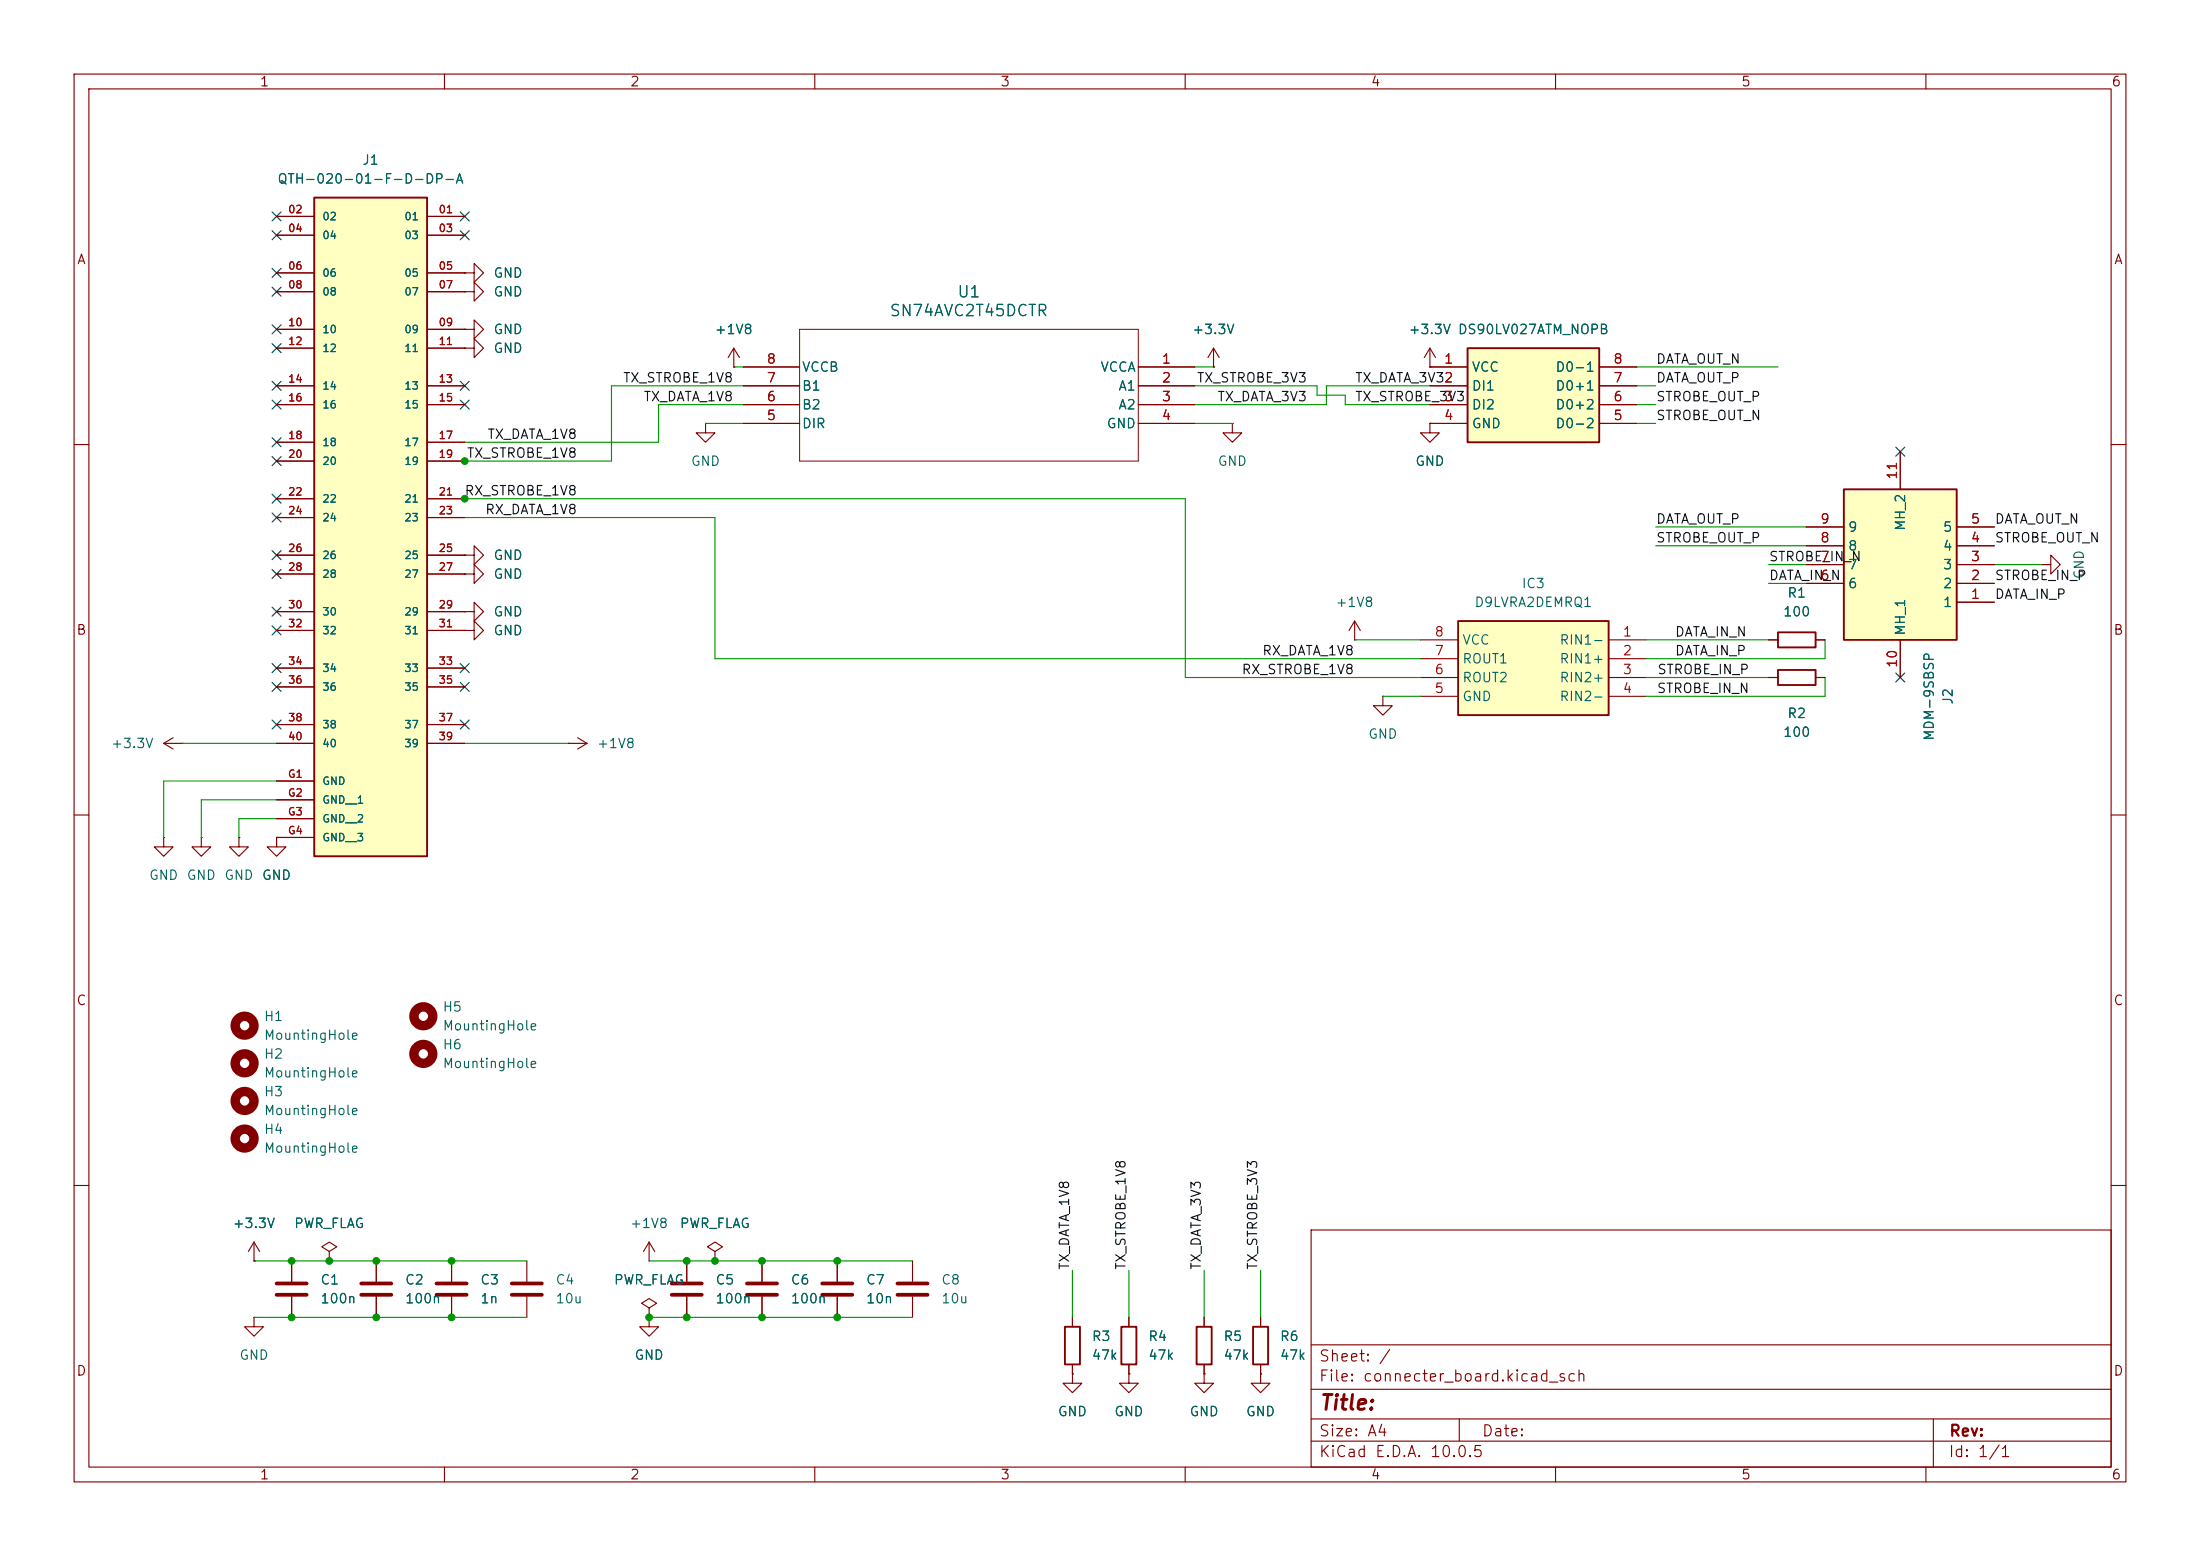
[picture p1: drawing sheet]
<svg xmlns="http://www.w3.org/2000/svg" width="297mm" height="210mm" viewBox="0 0 297 210" stroke-linecap="round" stroke-linejoin="round" font-family="sans-serif">
<g fill="none" stroke="#840000" stroke-width=".15">
<path d="M10 10h277v190h-277zM12 12h273v186h-273zM60 10v2M110 10v2M160 10v2M210 10v2M260 10v2M166.4 57.2v1.2h-1.3l1.3 1.3 1.2-1.3h-1.2M166.4 57.2h.1M193 49.5h.1M193 47l-.7 1.3M193 47l.8 1.3"/>
<path d="M193 47v2.5M10 60h2M285 60h2M182.9 86.4h.1M182.9 83.8l.7 1.3M182.9 83.8l-.8 1.3M182.9 83.8v2.6M186.7 94v1.3h-1.3l1.3 1.2 1.3-1.2h-1.3M186.7 94h.1M10 110h2M285 110h2M10 160h2"/>
<path d="M102.9 170.2v2.8M102.9 175v2.8M144.8 177.8v1.3M152.4 177.8v1.3M170.2 177.8v1.3M177 166h108v32h-108zM285 160h2M60 198v2M110 198v2M144.8 185.4v1.3h1.2l-1.2 1.3-1.3-1.3h1.3M144.8 185.4h.1M144.8 184.2v1.2"/>
<path d="M152.4 185.4v1.3h1.3l-1.3 1.3-1.3-1.3h1.3M152.4 185.4h.1M152.4 184.2v1.2M160 198v2M162.6 185.4v1.3h1.2l-1.2 1.3-1.3-1.3h1.3M162.6 185.4h.1M170.2 185.4v1.3h1.2l-1.2 1.3-1.3-1.3h1.3M170.2 185.4h.1M170.2 184.2v1.2M177 194.5h108M177 191.5h108M177 187.5h108"/>
<path d="M177 181.5h108M197 191.5v3M210 198v2M260 198v2M261 191.5v6.5"/>
</g>
<path d="M143.8 179.1h2v5.1h-2zM151.4 179.1h2v5.1h-2zM169.2 179.1h2v5.1h-2z" fill="none" stroke="#840000" stroke-width=".25"/>
<path d="M100.8 173.2h4.1M100.8 174.8h4.1" fill="none" stroke="#840000" stroke-width=".51"/>
<path d="M198.1 47h17.8v12.7h-17.8z" fill="#ffffc2"/>
<path d="M198.1 47h17.8v12.7h-17.8z" fill="none" stroke="#840000" stroke-width=".25"/>
<path d="M193 49.5h5.1M193 52.1h5.1M193 54.6h5.1M193 57.2h5.1M215.9 49.5h5.1M215.9 52.1h5.1M215.9 54.6h5.1M215.9 57.2h5.1" fill="none" stroke="#840000" stroke-width=".15"/>
<path d="M196.8 83.8h20.4v12.7h-20.4z" fill="#ffffc2"/>
<path d="M196.8 83.8h20.4v12.7h-20.4z" fill="none" stroke="#840000" stroke-width=".25"/>
<g fill="none" stroke="#840000" stroke-width=".15">
<path d="M62.7 44.5h1.3v1.2l1.3-1.2-1.3-1.3v1.3M62.7 44.5h.1M95.2 57.2v1.2h-1.2l1.2 1.3 1.3-1.3h-1.3M95.2 57.2h.1M99.1 49.5h.1M99.1 47l.7 1.3M99.1 47l-.8 1.3M99.1 47v2.5M100.3 49.5h7.6M100.3 52.1h7.6M100.3 54.6h7.6M100.3 57.2h7.6"/>
<path d="M153.7 49.5h7.6M153.7 52.1h7.6M153.7 54.6h7.6M153.7 57.2h7.6M163.8 49.5h.1M163.8 47l.8 1.3M163.8 47l-.7 1.3M163.8 47v2.5M193 57.2v1.2h1.3l-1.3 1.3-1.2-1.3h1.2M193 57.2h.1M62.7 77.5h1.3v1.2l1.3-1.2-1.3-1.3v1.3M62.7 77.5h.1"/>
<path d="M62.7 74.9h1.3v1.3l1.3-1.3-1.3-1.2v1.2M62.7 74.9h.1M62.7 82.6h1.3v1.2l1.3-1.2-1.3-1.3v1.3M62.7 82.6h.1M62.7 85.1h1.3v1.3l1.3-1.3-1.3-1.3v1.3M62.7 85.1h.1M191.8 86.4h5M191.8 88.9h5M191.8 91.4h5M191.8 94h5M217.2 86.4h5M217.2 88.9h5"/>
<path d="M217.2 91.4h5M217.2 94h5M34.3 177.8v1.3h1.3l-1.3 1.2-1.3-1.2h1.3M34.3 177.8h.1M50.8 170.2v2.8M50.8 175v2.8M61 170.2v2.8M61 175v2.8M71.1 170.2v2.8M71.1 175v2.8"/>
</g>
<path d="M48.8 173.2h4M48.8 174.8h4M58.9 173.2h4.1M58.9 174.8h4.1M69.1 173.2h4.1M69.1 174.8h4.1" fill="none" stroke="#840000" stroke-width=".51"/>
<path d="M107.9 44.5h45.8v17.7h-45.8z" fill="none" stroke="#840000" stroke-width=".14"/>
<path d="M42.4 26.7h15.3v88.9h-15.3z" fill="#ffffc2"/>
<path d="M42.4 26.7h15.3v88.9h-15.3zM161.5 179.1h2.1v5.1h-2.1z" fill="none" stroke="#840000" stroke-width=".25"/>
<g fill="none" stroke="#840000" stroke-width=".15">
<path d="M37.3 29.2h5.1M37.3 31.8h5.1M37.3 36.8h5.1M37.3 39.4h5.1M57.7 29.2h5M57.7 31.8h5M57.7 36.8h5M57.7 39.4h5M62.7 36.8h1.3v1.3l1.3-1.3-1.3-1.2v1.2M62.7 36.8h.1M62.7 39.4h1.3v1.2l1.3-1.2-1.3-1.3v1.3M62.7 39.4h.1"/>
<path d="M37.3 44.5h5.1M37.3 47h5.1M37.3 52.1h5.1M37.3 54.6h5.1M37.3 59.7h5.1M57.7 44.5h5M57.7 47h5M57.7 52.1h5M57.7 54.6h5M57.7 59.7h5M62.7 47h1.3v1.3l1.3-1.3-1.3-1.3v1.3M62.7 47h.1"/>
<path d="M37.3 62.2h5.1M37.3 67.3h5.1M37.3 69.9h5.1M37.3 74.9h5.1M37.3 77.5h5.1M57.7 62.2h5M57.7 67.3h5M57.7 69.9h5M57.7 74.9h5M57.7 77.5h5M275.6 76.2h1.3v-1.3l1.2 1.3-1.2 1.3v-1.3M275.6 76.2h.1"/>
<path d="M37.3 82.6h5.1M37.3 85.1h5.1M37.3 90.2h5.1M37.3 92.7h5.1M37.3 97.8h5.1M57.7 82.6h5M57.7 85.1h5M57.7 90.2h5M57.7 92.7h5M57.7 97.8h5M37.3 100.3h5.1M37.3 105.4h5.1"/>
<path d="M37.3 108h5.1M37.3 110.5h5.1M37.3 113h5.1M57.7 100.3h5M162.6 177.8v1.3M162.6 184.2v1.2"/>
</g>
<path d="M248.9 66h15.3v20.4h-15.3z" fill="#ffffc2"/>
<path d="M248.9 66h15.3v20.4h-15.3zM240 85.3h5.1v2.1h-5.1zM240 90.4h5.1v2.1h-5.1z" fill="none" stroke="#840000" stroke-width=".25"/>
<g fill="none" stroke="#840000" stroke-width=".15">
<path d="M37.3 29.2h5.1M37.3 31.8h5.1M37.3 36.8h5.1M37.3 39.4h5.1M57.7 29.2h5M57.7 31.8h5M57.7 36.8h5M57.7 39.4h5M62.7 39.4h.1M62.7 36.8h.1M37.3 52.1h5.1M37.3 54.6h5.1"/>
<path d="M37.3 44.5h5.1M37.3 47h5.1M37.3 59.7h5.1M57.7 52.1h5M57.7 54.6h5M57.7 44.5h5M57.7 47h5M57.7 59.7h5M62.7 44.5h.1M62.7 47h.1M99.1 49.5h.1M100.3 49.5h7.6"/>
<path d="M100.3 52.1h7.6M100.3 54.6h7.6M100.3 57.2h7.6M153.7 49.5h7.6M153.7 52.1h7.6M153.7 54.6h7.6M153.7 57.2h7.6M163.8 49.5h.1M193 57.2h.1M193 49.5h.1M193 49.5h5.1M193 52.1h5.1"/>
<path d="M193 54.6h5.1M193 57.2h5.1M215.9 49.5h5.1M215.9 52.1h5.1M215.9 54.6h5.1M215.9 57.2h5.1M37.3 62.2h5.1M37.3 67.3h5.1M37.3 69.9h5.1M37.3 74.9h5.1M37.3 77.5h5.1M57.7 62.2h5"/>
<path d="M57.7 67.3h5M57.7 69.9h5M57.7 74.9h5M57.7 77.5h5M62.7 74.9h.1M62.7 77.5h.1M243.8 78.7h5.1M243.8 76.2h5.1M243.8 73.7h5.1M243.8 71.1h5.1M256.5 61v5M264.2 78.7h5"/>
<path d="M264.2 76.2h5M264.2 73.7h5M264.2 71.1h5M23.4 99.6l-1.3 .7M37.3 82.6h5.1M37.3 85.1h5.1M37.3 90.2h5.1M37.3 92.7h5.1M37.3 97.8h5.1M57.7 82.6h5M57.7 85.1h5M57.7 90.2h5"/>
<path d="M57.7 92.7h5M57.7 97.8h5M62.7 85.1h.1M62.7 82.6h.1M78 99.6l1.2 .7M238.8 86.4h1.2M238.8 91.4h1.2M245.1 86.4h1.3M245.1 91.4h1.3M256.5 86.4v5M264.2 81.3h5M22.1 113v1.3h-1.3l1.3 1.3 1.3-1.3h-1.3"/>
<path d="M22.1 113h.1M22.1 100.3h2.5M22.1 100.3l1.3 .8M24.6 100.3h.1M27.2 113v1.3h-1.3l1.3 1.3 1.2-1.3h-1.2M27.2 113h.1M32.3 113v1.3h-1.3l1.3 1.3 1.2-1.3h-1.2M32.3 113h.1M37.3 113v1.3h-1.2l1.2 1.3 1.3-1.3h-1.3M37.3 113h.1M37.3 100.3h5.1M37.3 105.4h5.1"/>
<path d="M37.3 108h5.1M37.3 110.5h5.1M37.3 113h5.1M57.7 100.3h5M76.7 100.3h.1M76.7 100.3h2.5M79.2 100.3l-1.2 .8M34.3 170.2h.1M34.3 167.6l-.8 1.3M34.3 167.6l.8 1.3M34.3 167.6v2.6M39.4 170.2v2.8"/>
<path d="M39.4 175v2.8M44.4 168.9l1.1-.6-1.1-.7-1 .7 1 .6v1.3M44.4 170.2h.1M50.8 170.2v2.8M50.8 175v2.8M61 170.2v2.8M61 175v2.8M87.6 176.5l1-.6-1-.6-1 .6 1 .6v1.3M87.6 177.8h.1M87.6 177.8v1.3h1.3l-1.3 1.2-1.2-1.2h1.2M87.6 170.2h.1M87.6 167.6l-.7 1.3"/>
<path d="M87.6 167.6l.8 1.3M87.6 167.6v2.6M92.7 170.2v2.8M92.7 175v2.8M96.5 168.9l1-.6-1-.7-1 .7 1 .6v1.3M96.5 170.2h.1M102.9 170.2v2.8M102.9 175v2.8M113 170.2v2.8M113 175v2.8M123.2 170.2v2.8M123.2 175v2.8"/>
<path d="M144.8 177.8v1.3M152.4 177.8v1.3M162.6 177.8v1.3M170.2 177.8v1.3M144.8 185.4h.1M144.8 184.2v1.2M152.4 185.4h.1M152.4 184.2v1.2M162.6 185.4h.1M162.6 184.2v1.2M170.2 185.4h.1M170.2 184.2v1.2"/>
</g>
<path d="M37.3 173.2h4.1M37.3 174.8h4.1M90.7 173.2h4M90.7 174.8h4M111 173.2h4.1M111 174.8h4.1M121.2 173.2h4M121.2 174.8h4" fill="none" stroke="#840000" stroke-width=".51"/>
<g fill="none" stroke="#840000" stroke-width="1.3">
<circle cx="33" cy="138.4" r="1.27"/>
<circle cx="57.1" cy="137.2" r="1.27"/>
<circle cx="33" cy="153.7" r="1.27"/>
<circle cx="33" cy="143.5" r="1.27"/>
<circle cx="33" cy="148.6" r="1.27"/>
<circle cx="57.1" cy="142.2" r="1.27"/>
</g>
<g fill="none" stroke="#009600" stroke-width=".15">
<path d="M95.2 57.2h5.1M99.1 49.5h1.2M100.3 52.1h-17.8v10.1h-20.3M100.3 54.6h-11.4v5.1h-26.2M161.3 52.1h16.5v1.2h3.8v1.3h11.4M161.3 57.2h5.1M161.3 49.5h2.5M193 52.1h-13.9v2.5h-17.8M221 52.1h2.5M221 54.6h2.5M221 57.2h2.5M221 49.5h19"/>
<path d="M62.2 67.3h97.8v24.1h31.8M62.7 69.9h33.8v19h95.3M223.5 73.7h20.3M223.5 71.1h20.3M238.8 76.2h5M238.8 78.7h5M269.2 76.2h6.4M182.9 86.4h8.9M186.7 94h5.1M222.2 91.4h16.6M222.2 86.4h16.6M246.4 91.4v2.6h-24.2"/>
<path d="M246.4 86.4v2.5h-24.2M24.6 100.3h12.7M37.3 110.5h-5v2.5M37.3 108h-10.1v5M37.3 105.4h-15.2v7.6M62.7 100.3h14M34.3 170.2h36.8M34.3 177.8h36.8M87.6 170.2h35.6M87.6 177.8h35.6M144.8 171.5v6.3M152.4 171.5v6.3"/>
<path d="M162.6 171.5v6.3M170.2 171.5v6.3"/>
</g>
<g fill="none" stroke="#000084" stroke-width=".15">
<path d="M36.7 28.6l1.2 1.2M36.7 38.8l1.2 1.2M36.7 36.2l1.2 1.2M36.7 31.1l1.2 1.3M37.9 28.6l-1.2 1.2M37.9 38.8l-1.2 1.2M37.9 36.2l-1.2 1.2M37.9 31.1l-1.2 1.3M62.1 28.6l1.2 1.2M62.1 31.1l1.2 1.3M63.3 28.6l-1.2 1.2M63.3 31.1l-1.2 1.3"/>
<path d="M36.7 51.5l1.2 1.2M36.7 46.4l1.2 1.2M36.7 59.1l1.2 1.2M36.7 54l1.2 1.2M36.7 43.8l1.2 1.3M37.9 51.5l-1.2 1.2M37.9 46.4l-1.2 1.2M37.9 59.1l-1.2 1.2M37.9 54l-1.2 1.2M37.9 43.8l-1.2 1.3M62.1 54l1.2 1.2M62.1 51.5l1.2 1.2"/>
<path d="M63.3 54l-1.2 1.2M63.3 51.5l-1.2 1.2M36.7 66.7l1.2 1.2M36.7 61.6l1.2 1.2M36.7 69.2l1.2 1.3M36.7 76.9l1.2 1.2M36.7 74.3l1.2 1.2M37.9 66.7l-1.2 1.2M37.9 61.6l-1.2 1.2M37.9 69.2l-1.2 1.3M37.9 76.9l-1.2 1.2M37.9 74.3l-1.2 1.2"/>
<path d="M255.9 60.4l1.2 1.2M257.1 60.4l-1.2 1.2M36.7 89.6l1.2 1.2M36.7 92.1l1.2 1.2M36.7 84.5l1.2 1.2M36.7 81.9l1.2 1.3M36.7 97.2l1.2 1.2M37.9 89.6l-1.2 1.2M37.9 92.1l-1.2 1.2M37.9 84.5l-1.2 1.2M37.9 81.9l-1.2 1.3M37.9 97.2l-1.2 1.2"/>
<path d="M62.1 89.6l1.2 1.2M62.1 92.1l1.2 1.2M62.1 97.2l1.2 1.2M63.3 89.6l-1.2 1.2M63.3 92.1l-1.2 1.2M63.3 97.2l-1.2 1.2M255.9 90.8l1.2 1.2M257.1 90.8l-1.2 1.2"/>
</g>
<g fill="#009600" stroke="#009600" stroke-width=".14">
<circle cx="61" cy="170.2" r=".46"/>
<circle cx="50.8" cy="170.2" r=".46"/>
<circle cx="44.4" cy="170.2" r=".46"/>
<circle cx="92.7" cy="170.2" r=".46"/>
<circle cx="87.6" cy="177.8" r=".46"/>
<circle cx="92.7" cy="177.8" r=".46"/>
<circle cx="102.9" cy="177.8" r=".46"/>
<circle cx="96.5" cy="170.2" r=".46"/>
<circle cx="61" cy="177.8" r=".46"/>
<circle cx="50.8" cy="177.8" r=".46"/>
<circle cx="39.4" cy="177.8" r=".46"/>
<circle cx="39.4" cy="170.2" r=".46"/>
<circle cx="113" cy="170.2" r=".46"/>
<circle cx="102.9" cy="170.2" r=".46"/>
<circle cx="113" cy="177.8" r=".46"/>
<circle cx="62.7" cy="62.2" r=".46"/>
<circle cx="62.7" cy="67.3" r=".46"/>
</g>
<text font-size="2" fill="#840000" x="178" y="190.8">Title:</text>
<g font-size="1.5" fill="#006464">
<text x="129.1" y="40.5">U1</text>
<text x="120" y="43.1">SN74AVC2T45DCTR</text>
</g>
<g font-size="1.5" fill="#840000">
<text x="178" y="184.1">Sheet: /</text>
<text x="178" y="186.8">File: connecter_board.kicad_sch</text>
<text x="178" y="197">KiCad E.D.A. 10.0.5</text>
<text x="178" y="194.2">Size: A4</text>
<text x="200" y="194.2">Date:</text>
<text x="263" y="197">Id: 1/1</text>
<text x="263" y="194.2">Rev:</text>
</g>
<g font-size="1.3" fill="#840000">
<text x="35" y="12">1</text>
<text x="85" y="12">2</text>
<text x="135" y="12">3</text>
<text x="185" y="12">4</text>
<text x="235" y="12">5</text>
<text x="285" y="12">6</text>
<text x="10.3" y="36">A</text>
<text x="285.3" y="36">A</text>
<text x="10.2" y="86">B</text>
<text x="285.2" y="86">B</text>
<text x="10.2" y="136">C</text>
<text x="285.2" y="136">C</text>
<text x="10.2" y="186">D</text>
<text x="285.2" y="186">D</text>
<text x="35" y="200">1</text>
<text x="85" y="200">2</text>
<text x="135" y="200">3</text>
<text x="185" y="200">4</text>
<text x="235" y="200">5</text>
<text x="285" y="200">6</text>
</g>
<g font-size="1.3" fill="#006464">
<text x="48.8" y="22.6">J1</text>
<text x="37.4" y="25.1">QTH-020-01-F-D-DP-A</text>
<text x="66.5" y="37.8">GND</text>
<text x="66.5" y="40.3">GND</text>
<text x="66.5" y="45.4">GND</text>
<text x="66.5" y="48">GND</text>
<text x="96.4" y="45.4">+1V8</text>
<text x="160.9" y="45.4">+3.3V</text>
<text x="190.1" y="45.4">+3.3V DS90LV027ATM_NOPB</text>
<text x="108.2" y="53">B1</text>
<text x="108.2" y="50.5">VCCB</text>
<text x="148.5" y="50.5">VCCA</text>
<text x="150.9" y="53">A1</text>
<text x="198.6" y="50.5">VCC</text>
<text x="198.6" y="53">DI1</text>
<text x="209.9" y="53">D0+1</text>
<text x="209.9" y="50.5">D0-1</text>
<text x="108.2" y="58.1">DIR</text>
<text x="108.2" y="55.6">B2</text>
<text x="149.3" y="58.1">GND</text>
<text x="150.9" y="55.6">A2</text>
<text x="198.6" y="55.6">DI2</text>
<text x="198.6" y="58.1">GND</text>
<text x="209.9" y="58.1">D0-2</text>
<text x="209.9" y="55.6">D0+2</text>
<text x="93.2" y="63.2">GND</text>
<text x="164.3" y="63.2">GND</text>
<text x="191" y="63.2">GND</text>
<text x="257.5" y="71.7" transform="rotate(-90 257.5 71.7)">MH_2</text>
<text x="66.5" y="75.9">GND</text>
<text x="249.4" y="77.2">7</text>
<text x="249.4" y="74.6">8</text>
<text x="249.4" y="72.1">9</text>
<text x="262.2" y="77.2">3</text>
<text x="262.2" y="74.6">4</text>
<text x="262.2" y="72.1">5</text>
<text x="66.5" y="83.5">GND</text>
<text x="66.5" y="78.4">GND</text>
<text x="180.2" y="82.2">+1V8</text>
<text x="199" y="82.2">D9LVRA2DEMRQ1</text>
<text x="205.3" y="79.7">IC3</text>
<text x="240.6" y="83.5">100</text>
<text x="241.2" y="81">R1</text>
<text x="249.4" y="79.7">6</text>
<text x="262.2" y="82.2">1</text>
<text x="262.2" y="79.7">2</text>
<text x="281.6" y="78.3" transform="rotate(-90 281.6 78.3)">GND</text>
<text x="66.5" y="86.1">GND</text>
<text x="197.3" y="89.9">ROUT1</text>
<text x="197.3" y="87.3">VCC</text>
<text x="210.4" y="87.3">RIN1-</text>
<text x="210.4" y="89.9">RIN1+</text>
<text x="257.5" y="85.9" transform="rotate(-90 257.5 85.9)">MH_1</text>
<text x="197.3" y="94.9">GND</text>
<text x="197.3" y="92.4">ROUT2</text>
<text x="210.4" y="92.4">RIN2+</text>
<text x="210.4" y="94.9">RIN2-</text>
<text x="263.9" y="95.2" transform="rotate(-90 263.9 95.2)">J2</text>
<text x="14.9" y="101.3">+3.3V</text>
<text x="80.5" y="101.3">+1V8</text>
<text x="184.6" y="100">GND</text>
<text x="240.6" y="99.8">100</text>
<text x="241.2" y="97.2">R2</text>
<text x="261.4" y="100.1" transform="rotate(-90 261.4 100.1)">MDM-9SBSP</text>
<text x="20" y="119.1">GND</text>
<text x="25.1" y="119.1">GND</text>
<text x="30.2" y="119.1">GND</text>
<text x="35.3" y="119.1">GND</text>
<text x="59.7" y="136.9">H5</text>
<text x="35.5" y="138.1">H1</text>
<text x="35.5" y="140.7">MountingHole</text>
<text x="35.5" y="143.2">H2</text>
<text x="59.7" y="139.4">MountingHole</text>
<text x="59.7" y="141.9">H6</text>
<text x="35.5" y="148.3">H3</text>
<text x="35.5" y="145.7">MountingHole</text>
<text x="59.7" y="144.5">MountingHole</text>
<text x="35.5" y="153.4">H4</text>
<text x="35.5" y="155.9">MountingHole</text>
<text x="35.5" y="150.8">MountingHole</text>
<text x="31.3" y="166.1">+3.3V</text>
<text x="39.6" y="166.1">PWR_FLAG</text>
<text x="85" y="166.1">+1V8</text>
<text x="91.7" y="166.1">PWR_FLAG</text>
<text x="43.2" y="173.7">C1</text>
<text x="54.6" y="173.7">C2</text>
<text x="64.8" y="173.7">C3</text>
<text x="74.9" y="173.7">C4</text>
<text x="82.8" y="173.7">PWR_FLAG</text>
<text x="96.5" y="173.7">C5</text>
<text x="106.7" y="173.7">C6</text>
<text x="116.8" y="173.7">C7</text>
<text x="127" y="173.7">C8</text>
<text x="43.2" y="176.2">100n</text>
<text x="54.6" y="176.2">100n</text>
<text x="64.8" y="176.2">1n</text>
<text x="74.9" y="176.2">10u</text>
<text x="96.5" y="176.2">100n</text>
<text x="106.7" y="176.2">100n</text>
<text x="116.8" y="176.2">10n</text>
<text x="127" y="176.2">10u</text>
<text x="32.2" y="183.8">GND</text>
<text x="85.6" y="183.8">GND</text>
<text x="147.3" y="181.3">R3</text>
<text x="147.3" y="183.8">47k</text>
<text x="154.9" y="181.3">R4</text>
<text x="154.9" y="183.8">47k</text>
<text x="165.1" y="181.3">R5</text>
<text x="165.1" y="183.8">47k</text>
<text x="172.7" y="181.3">R6</text>
<text x="172.7" y="183.8">47k</text>
<text x="142.7" y="191.5">GND</text>
<text x="150.3" y="191.5">GND</text>
<text x="160.5" y="191.5">GND</text>
<text x="168.1" y="191.5">GND</text>
</g>
<g font-size="1.3" fill="#0f0f0f">
<text x="84" y="51.9">TX_STROBE_1V8</text>
<text x="161.5" y="51.9">TX_STROBE_3V3</text>
<text x="182.9" y="51.9">TX_DATA_3V32</text>
<text x="223.5" y="49.4">DATA_OUT_N</text>
<text x="223.5" y="51.9">DATA_OUT_P</text>
<text x="65.7" y="59.6">TX_DATA_1V8</text>
<text x="86.8" y="54.5">TX_DATA_1V8</text>
<text x="164.3" y="54.5">TX_DATA_3V3</text>
<text x="182.9" y="54.5">TX_STROBE_3V3</text>
<text x="223.5" y="54.5">STROBE_OUT_P</text>
<text x="223.5" y="57">STROBE_OUT_N</text>
<text x="62.9" y="62.1">TX_STROBE_1V8</text>
<text x="62.6" y="67.2">RX_STROBE_1V8</text>
<text x="65.4" y="69.7">RX_DATA_1V8</text>
<text x="223.5" y="71">DATA_OUT_P</text>
<text x="269.2" y="71">DATA_OUT_N</text>
<text x="223.5" y="73.5">STROBE_OUT_P</text>
<text x="238.7" y="76.1">STROBE_IN_N</text>
<text x="269.2" y="73.5">STROBE_OUT_N</text>
<text x="238.7" y="78.6">DATA_IN_N</text>
<text x="269.2" y="78.6">STROBE_IN_P</text>
<text x="269.2" y="81.2">DATA_IN_P</text>
<text x="170.3" y="88.8">RX_DATA_1V8</text>
<text x="226" y="88.8">DATA_IN_P</text>
<text x="226" y="86.2">DATA_IN_N</text>
<text x="167.5" y="91.3">RX_STROBE_1V8</text>
<text x="223.6" y="93.9">STROBE_IN_N</text>
<text x="223.7" y="91.3">STROBE_IN_P</text>
<text x="144.7" y="171.5" transform="rotate(-90 144.7 171.5)">TX_DATA_1V8</text>
<text x="152.3" y="171.5" transform="rotate(-90 152.3 171.5)">TX_STROBE_1V8</text>
<text x="162.4" y="171.5" transform="rotate(-90 162.4 171.5)">TX_DATA_3V3</text>
<text x="170.1" y="171.5" transform="rotate(-90 170.1 171.5)">TX_STROBE_3V3</text>
</g>
<g font-size="1.3" fill="#a90000">
<text x="103.4" y="51.9">7</text>
<text x="103.4" y="49.4">8</text>
<text x="156.7" y="49.4">1</text>
<text x="156.7" y="51.9">2</text>
<text x="194.8" y="49.4">1</text>
<text x="194.8" y="51.9">2</text>
<text x="217.7" y="51.9">7</text>
<text x="217.7" y="49.4">8</text>
<text x="103.4" y="57">5</text>
<text x="103.4" y="54.5">6</text>
<text x="156.7" y="54.5">3</text>
<text x="156.7" y="57">4</text>
<text x="194.8" y="54.5">3</text>
<text x="194.8" y="57">4</text>
<text x="217.7" y="57">5</text>
<text x="217.7" y="54.5">6</text>
<text x="256.4" y="64.8" transform="rotate(-90 256.4 64.8)">11</text>
<text x="245.6" y="71">9</text>
<text x="266" y="71">5</text>
<text x="245.6" y="76.1">7</text>
<text x="245.6" y="73.5">8</text>
<text x="266" y="76.1">3</text>
<text x="266" y="73.5">4</text>
<text x="245.6" y="78.6">6</text>
<text x="266" y="81.1">1</text>
<text x="266" y="78.6">2</text>
<text x="193.6" y="88.8">7</text>
<text x="193.6" y="86.2">8</text>
<text x="219" y="86.2">1</text>
<text x="219" y="88.8">2</text>
<text x="193.6" y="93.8">5</text>
<text x="193.6" y="91.3">6</text>
<text x="219" y="91.3">3</text>
<text x="219" y="93.8">4</text>
<text x="256.4" y="90.2" transform="rotate(-90 256.4 90.2)">10</text>
</g>
<g font-size="1" fill="#a90000">
<text x="38.8" y="29">02</text>
<text x="59.1" y="29">01</text>
<text x="38.8" y="31.6">04</text>
<text x="59.1" y="31.6">03</text>
<text x="38.8" y="36.6">06</text>
<text x="38.8" y="39.2">08</text>
<text x="59.1" y="36.6">05</text>
<text x="59.1" y="39.2">07</text>
<text x="38.8" y="44.3">10</text>
<text x="38.8" y="46.8">12</text>
<text x="59.1" y="44.3">09</text>
<text x="59.1" y="46.8">11</text>
<text x="38.8" y="51.9">14</text>
<text x="59.1" y="51.9">13</text>
<text x="38.8" y="54.4">16</text>
<text x="38.8" y="59.5">18</text>
<text x="59.1" y="54.4">15</text>
<text x="59.1" y="59.5">17</text>
<text x="38.8" y="62">20</text>
<text x="59.1" y="62">19</text>
<text x="38.8" y="67.1">22</text>
<text x="38.8" y="69.7">24</text>
<text x="59.1" y="67.1">21</text>
<text x="59.1" y="69.7">23</text>
<text x="38.8" y="74.7">26</text>
<text x="38.8" y="77.3">28</text>
<text x="59.1" y="74.7">25</text>
<text x="59.1" y="77.3">27</text>
<text x="38.8" y="82.4">30</text>
<text x="59.1" y="82.4">29</text>
<text x="38.8" y="84.9">32</text>
<text x="38.8" y="90">34</text>
<text x="59.1" y="84.9">31</text>
<text x="59.1" y="90">33</text>
<text x="38.8" y="92.5">36</text>
<text x="59.1" y="92.5">35</text>
<text x="38.8" y="97.6">38</text>
<text x="38.8" y="100.1">40</text>
<text x="59.1" y="97.6">37</text>
<text x="59.1" y="100.1">39</text>
<text x="38.8" y="105.2">G1</text>
<text x="38.8" y="107.8">G2</text>
<text x="38.8" y="110.3">G3</text>
<text x="38.8" y="112.8">G4</text>
</g>
<g font-size="1" fill="#006464">
<text x="43.4" y="30">02</text>
<text x="54.5" y="30">01</text>
<text x="43.4" y="32.5">04</text>
<text x="54.5" y="32.5">03</text>
<text x="43.4" y="37.6">06</text>
<text x="43.4" y="40.1">08</text>
<text x="54.5" y="37.6">05</text>
<text x="54.5" y="40.1">07</text>
<text x="43.4" y="45.2">10</text>
<text x="43.4" y="47.8">12</text>
<text x="54.5" y="45.2">09</text>
<text x="54.5" y="47.8">11</text>
<text x="43.4" y="52.8">14</text>
<text x="54.5" y="52.8">13</text>
<text x="43.4" y="55.4">16</text>
<text x="54.5" y="55.4">15</text>
<text x="43.4" y="60.5">18</text>
<text x="43.4" y="63">20</text>
<text x="54.5" y="60.5">17</text>
<text x="54.5" y="63">19</text>
<text x="43.4" y="68.1">22</text>
<text x="43.4" y="70.6">24</text>
<text x="54.5" y="68.1">21</text>
<text x="54.5" y="70.6">23</text>
<text x="43.4" y="75.7">26</text>
<text x="54.5" y="75.7">25</text>
<text x="43.4" y="78.2">28</text>
<text x="43.4" y="83.3">30</text>
<text x="54.5" y="78.2">27</text>
<text x="54.5" y="83.3">29</text>
<text x="43.4" y="85.9">32</text>
<text x="54.5" y="85.9">31</text>
<text x="43.4" y="90.9">34</text>
<text x="43.4" y="93.5">36</text>
<text x="54.5" y="90.9">33</text>
<text x="54.5" y="93.5">35</text>
<text x="43.4" y="98.6">38</text>
<text x="43.4" y="101.1">40</text>
<text x="54.5" y="98.6">37</text>
<text x="54.5" y="101.1">39</text>
<text x="43.4" y="106.2">GND</text>
<text x="43.4" y="108.7">GND__1</text>
<text x="43.4" y="111.3">GND__2</text>
<text x="43.4" y="113.8">GND__3</text>
</g>
</svg>
